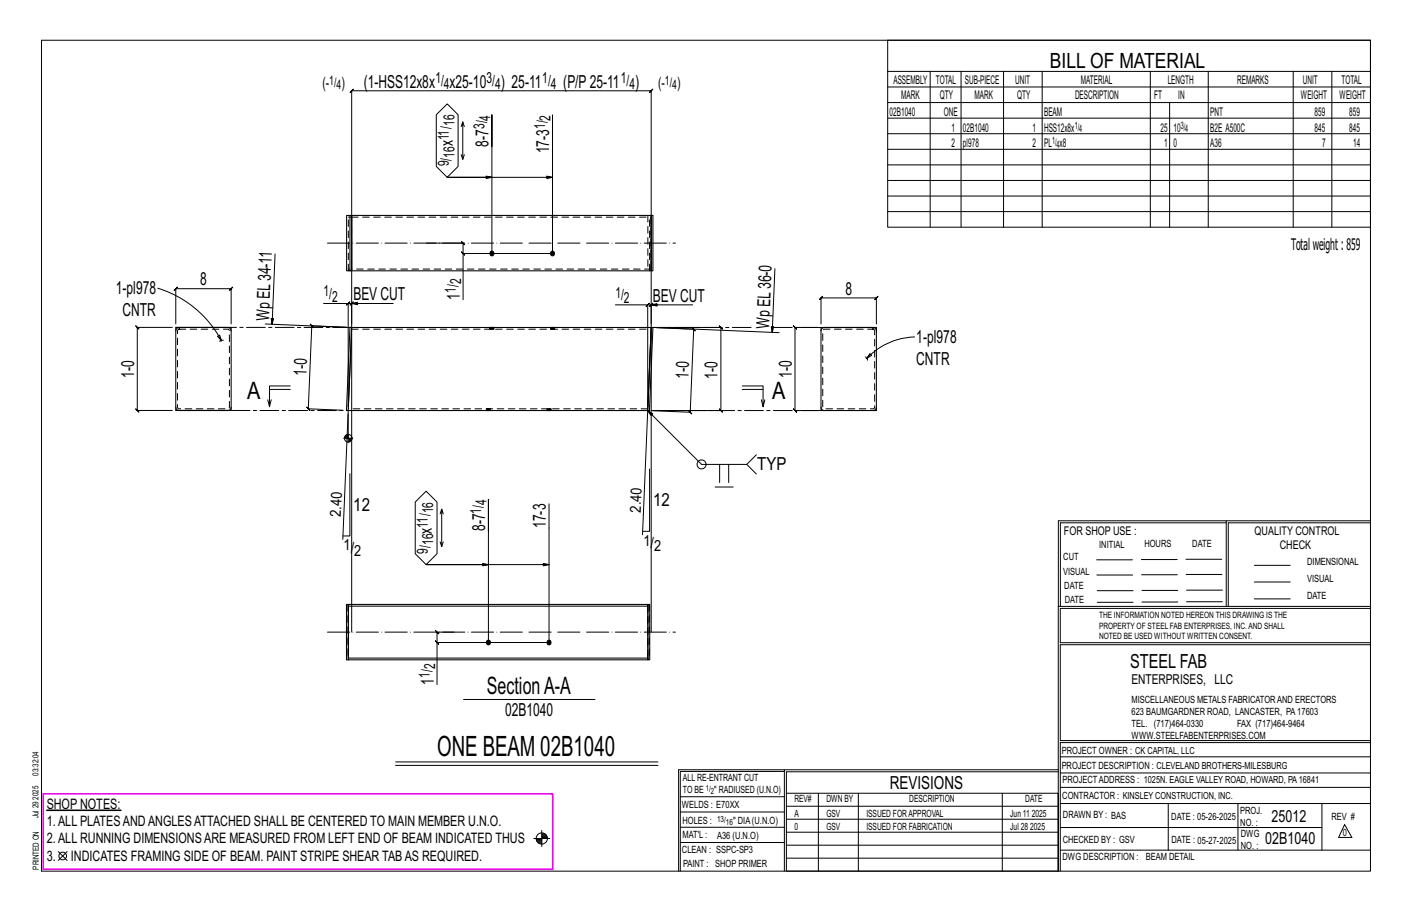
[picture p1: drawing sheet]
<svg xmlns="http://www.w3.org/2000/svg" width="432mm" height="279mm" viewBox="0 0 432 279" stroke-linecap="round" stroke-linejoin="round" font-family="sans-serif">
<g fill="#000" stroke="#000" stroke-width=".31">
<path d="M14.3 247.6h22.7v.2h-22.7z"/>
<circle cx="150.4" cy="77.5" r=".68"/>
<circle cx="168.9" cy="77.5" r=".68"/>
<circle cx="149.3" cy="196.4" r=".68"/>
<circle cx="167.8" cy="196.4" r=".68"/>
</g>
<g fill="none" stroke="#000" stroke-width=".31">
<path d="M12.7 12.3h406.4v254h-406.4zM271.5 12.3h147.6v57.2h-147.6zM133.4 35.1l3.4-3.3 3.3 3.3v15.8l-3.3 3.3-3.4-3.3zM141 38.7l.5-1.4v11.4M141.5 37.3l.5 1.4M169 35.1v42.4h-27.4v14.1M271.5 21.8h147.6M271.5 26.6h147.6M271.5 31.4h147.6M271.5 36.1h147.6M284.5 21.8v47.7M293.9 21.8v47.7"/>
<path d="M306.9 21.8v47.7M318.7 21.8v47.7M351.8 21.8v47.7M357.7 31.4v38.1M369.5 21.8v47.7M395.5 21.8v47.7M407.3 21.8v47.7M141 47.3l.5 1.4 .5-1.4M150.4 44.8v-9.7v42.4M150.4 54.2l-1.7-.4v.8l1.7-.4h-13.6h32.2l-1.8 .4v-.8l1.8 .4M271.5 40.9h147.6M271.5 45.6h147.6"/>
<path d="M271.5 50.4h147.6M271.5 55.2h147.6M271.5 59.9h147.6M84.1 77.6l-.9 21.5-.3-1.7h.8l-.5 1.7M130.4 74.3h11.2l-.5-.5 1 1-.5-.5v3.2M141.1 77l1 1zM271.5 64.7h147.6M48.2 88.1a33 33 0 0 1 19.5 16M53.8 99v-10.7l-.5 .5 1-1-.5 .5h16.9l-.5 .5 1-1-.5 .5v10.7M81.1 99l26.4 1.1M98.9 92.8h7.6v31.6M106 93.3l1-1z"/>
<path d="M106.5 92.8h1l-.5 .5 1-1-.5 .5v6.2M107.5 92.8l1.8 .4v-.8l-1.8 .4h12.7M188.2 93.2h9.9v31.2M198.1 93.2h1l-.5 .5 1-1-.5 .5v5.8M198.6 92.7l-1 1zM199.1 93.2l1.8 .4v-.8l-1.8 .4h12.7M237 82.2l-.8 19.4-.3-1.8 .7 .1-.4 1.7M251.1 99v-7.9l-.5 .5 1-1-.5 .5h16.9l-.5 .5 1-1-.5 .5v7.9M52.7 100.1h-10.7l-.5-.5 1 1-.5-.5v25.4l-.5-.5 1 1-.5-.5h10.7M66.5 102.8l.7-.4 .5 1.7zM67.7 104.1l-.6 .2M68.3 104l-.6 .1"/>
<path d="M82.4 119h6.4M88.8 118h-6.4v6.3l.5-2.1M106 100l-10.7-.4-.4-.5 .9 1-.5-.5-1 25.4-.5-.6 1 1.1-.5-.5 10.6 .4M201.3 100.1h19.2l-.5-.5 1 1-.5-.5v25.4l-.5-.5 1 1-.5-.5h-20.8l11.4 .5 .5 .5-1-1 .5 .5 1-25.4 .5 .6-.9-1.1 .4 .5-11.4-.4M227 118h6.4v6.3l.5-2.1M227 119h6.4M238.3 101.7l-39.2-1.6-2.6 63.4M250 100.1h-6.9l-.5-.5 1 1-.5-.5v25.4l-.5-.5 1 1-.5-.5h6.9M264.8 109l.2 .6M265 109.6l.3 .5M266 108.1l.5 .5-1.5 1zM279.7 103a21 21 0 0 0-14.7 6.6"/>
<path d="M81.9 122.2l.5 2.1M105.1 134h2.8M105.4 133.5v.5M105.6 133.2v.8M105.8 133v1M106.1 132.9v1.1M106.3 132.8v1.2M106.5 126.6v8.8M106.5 125.5l-1.7 39.4M106.7 134v1.1M106.9 134v1.1M107.1 134v.9"/>
<path d="M107.3 134v.8M107.5 134v.5M198.1 125.5l.9 1.5 .6-.5-1.5-1 16.4 16.5h13.9l2.9-3M232.8 122.2l.6 2.1M107 144.8v19h-2.1M127 153.5l3.3-3.4 3.3 3.4v15.8l-3.3 3.3-3.3-3.3zM135.1 155.7l-.5 1.4M135.6 157.1l-.5-1.4v11.4M167.9 154v42.4h-34.3v12.9M198.6 143.4v19h-2.1M218.7 148.9h5.5M220.1 142v5.5"/>
<path d="M222.8 142v5.5M228.4 142l2.9 2.9M375 159.8h-50.7v25.6M375 159.2h-51.3l-.1 107.1M419.1 159.2h-44.1v26.2M419.1 159.8h-43.5v25.6M134.6 165.7l.5 1.4 .5-1.4M149.4 162.4v-9.7v43.7M149.4 172.6l-1.8-.4v.8l1.8-.4h-19.1h37.6l-1.8 .4v-.8l1.8 .4M335.4 171.1h10.9M335.4 175.8h11M349 171h11"/>
<path d="M349.1 175.7h11M362.7 171h10.9M362.7 175.6h11M383.6 172.8h11M383.6 177.9h11M107.5 193.2v-165.4l-.5 .5 1-1-.5 .5h91.6l-.5 .5 1-1-.5 .5v165.4M133.1 195.9l1 1zM138.9 193.2h-5.3l-.5-.5 1 1-.5-.5v3.2M323.7 185.4h95.4M335.5 184.1h11M335.5 180.6h11M349.2 184h11"/>
<path d="M349.2 180.5h11M362.9 180.4h10.9M362.9 184h10.9M383.6 183.1h11M419.1 186h-94.9v10.5h94.9M419.1 197.1h-94.9v29.3h94.9v.6h-94.9v39.3M141.7 213.8h40.3M121 232.9h80.2M121 234h80.2M239.9 235.8h-31.9v30.5M239.9 235.3h-32.4v31M323.6 235.3h-83.7v31"/>
<path d="M323.6 235.9h-83.1v6.6M324.2 236.3h94.9M324.2 231.4h94.9M163.2 256.3h4.9M164 256.6h1.7M164.1 256.9h1.6M164.2 257.2h1.5M164.4 257.5h1.3M164.7 257.8h1M165.7 253.9v4.9M165.7 254.9h.9M165.7 255.2h1.3"/>
<path d="M165.7 256h1.7M165.7 255.7h1.6M165.7 255.5h1.5M208 252.9h31.9M208 257.5h31.9M208 243.6h31.9M208 248.2h31.9M240.5 242.5h83.1v23.8h-83.1zM240.5 258.4h83.1M240.5 254.4h83.1M240.5 250.4h83.1M240.5 246.5h83.1"/>
<path d="M250.3 242.5v23.8M262.5 242.5v23.8M306.5 242.5v23.8M324.2 253h80.1M324.2 245.6h94.9M324.2 259.9h94.9M324.2 240.7h94.9M357.3 245.6v14.3M378.6 245.6v14.3M404.3 245.6v14.3M411.2 252.1l2.2 3.9h-4zM17.8 260.3l2.7 2.7"/>
<path d="M20.5 260.3l-2.7 2.7M240.5 262.3h83.1"/>
<circle cx="106.5" cy="134" r="1.16"/>
<circle cx="214.5" cy="142" r="1.38"/>
<circle cx="165.7" cy="256.3" r="1.71"/>
<circle cx="19.2" cy="261.7" r="1.17"/>
</g>
<path d="M13.2 242.7h155.8v23h-155.8z" fill="none" stroke="#f0f" stroke-width=".5"/>
<g fill="none" stroke="#000" stroke-width=".32">
<path d="M107 65.9h.5M107.5 66.9v14.8M199.1 65.9h.6v16.9h-.6zM107 82.8h-1v-16.9h1v16.9h.5v-16.9h91.6v16.9M107.5 82.8h91.6M53.8 100.1h16.9v25.4h-16.9zM107 100.1h.5l-1 25.4h-.5zM107.5 101.2l-1 23.2M107.5 100.1h91.6M199.1 101.2l-1 23.2M199.1 100.1h.6l-1.1 25.4h-.5zM251.1 100.1h16.9v25.4h-16.9z"/>
<path d="M251.1 100.1h16.9M252.1 100.1h14.8M53.8 125.5h16.9M54.7 125.5h15M70.7 125.5h.1M106.5 125.5h91.6M106 184.8h.6v16.9h-.6zM106 184.8v16.9M106.6 184.8h91.6v.5h-91.6zM198.2 184.8h.5v16.9h-.5zM106.6 201.2h91.6v.5h-91.6z"/>
</g>
<g fill="none" stroke="#000" stroke-width=".31" stroke-dasharray="2 1.4">
<path d="M106.5 66.4h1v.5M107.5 65.9v16.4h-1M107.5 66.4h91.6M198.1 65.9v16.9M199.1 66.4v15.8M199.1 66.9h.1M106.5 82.8v-16.9M107.5 81.7v1.1M198.7 82.8v-16.9M199.1 82.2l-91.6 .1M53.8 100.1h16.9M54.8 100.1a1.06 1.06 0 0 0-1 1.1"/>
<path d="M70.7 101.2a1.06 1.06 0 0 0-1.1-1.1h-14.8v.5h14.8l.5 .4 .1 23.4-.2 .4-.4 .2h-14.8l-.5-.4v-23.4l.1-.4 .4-.2v-.5M107.5 100.6h91.6M149.8 100.1l.1 .5zM149.9 100.1h.1M150.2 100.1h-.2l-.1 .5M150.2 100.6h.2v-.5h-.2v.5h-.2M150.4 100.1h.3v.5h-.3M150.7 100.1h.1v.5h-.1M150.8 100.1v.5M151 100.1v.5M168.4 100.1v.5zM168.4 100.1h.1"/>
<path d="M168.7 100.1h-.2l-.1 .5M168.7 100.6h.3v-.5h-.3v.5h-.2M169 100.1h.2v.5h-.2M169.2 100.1h.2v.5h-.2M169.4 100.1v.5M169.5 100.1v.5M251.8 100.8l15.1-.2 .5 .4 .1 23.4-.4 .5-15 .1-.5-.4v-23.4zM252.1 100.1a1.06 1.06 0 0 0-1 1.1M266.9 100.6v-.5M268 101.2a1.06 1.06 0 0 0-1.1-1.1v.5M53.8 124.4a1.03 1.03 0 0 0 .9 1.1M69.7 125.5a1.03 1.03 0 0 0 1-1.1"/>
<path d="M148.8 125.5v-.5M148.9 125.5v-.5M149.1 125.5h-.2v-.5h.2M149.4 125.5h-.3v-.5h.3M149.6 125.5h.2l.1-.5M149.6 125h-.2v.5h.2v-.5h.2M149.9 125l.1 .5zM149.9 125.5h-.1M167.3 125.5v-.5M167.5 125.5v-.5M167.7 125.5h-.2v-.5h.2M167.9 125.5h-.2v-.5h.2"/>
<path d="M168.1 125.5h.2l.1-.5M168.1 125h-.2v.5h.2v-.5h.2M168.4 125l.1 .5zM168.4 125.5h-.1M198.1 125h-91.6M251.1 124.4a1.06 1.06 0 0 0 1 1.1M266.9 125.5a1.06 1.06 0 0 0 1.1-1.1M268 125.5h-16.9M106.5 184.8v16.9M198.1 185.8v15.9M198.1 184.8v16.9M198.1 184.8v1"/>
<path d="M198.6 184.8v16.9M106.5 200.6l.1-15.3M106.6 201.2l-.1-.6M198.1 200.6v-15.3M198.1 201.2v-.6"/>
</g>
<path d="M100.1 74.3h106.4M100.1 193.2h106.4" fill="none" stroke="#000" stroke-width=".31" stroke-dasharray="6.8 1 0 1"/>
<path d="M107.5 100.1h-36.8M229.7 100.1h-30.6M251.1 100.1h-14.9M70.7 125.5h35.8M251.1 125.5h-53" fill="none" stroke="#000" stroke-width=".31" stroke-dasharray="5.8 1 1 1"/>
<text font-size="8.6" x="133.7" y="231">ONE BEAM 02B1040</text>
<g font-size="7.3">
<text x="75.5" y="121.9">A</text>
<text x="236.1" y="121.9">A</text>
<text x="148.9" y="212.1">SectionA-A</text>
</g>
<text font-size="6.4" x="321.1" y="20.7">BILL OF MATERIAL</text>
<text font-size="5.9" x="345.6" y="204.1">STEEL FAB</text>
<g font-size="5.5">
<text x="111.2" y="26.8">(1-HSS12x8x</text>
<text x="137.5" y="26.8">x25-10</text>
<text x="153.1" y="26.8">) 25-11</text>
<text x="172.3" y="26.8">(P/P25-11</text>
<text x="194.2" y="26.8">)</text>
<text x="138.5" y="44.8" transform="rotate(-90 138.5 44.8)">x</text>
<text x="149.4" y="44.8" transform="rotate(-90 149.4 44.8)">8-7</text>
<text x="168" y="46.8" transform="rotate(-90 168 46.8)">17-3</text>
<text x="61.2" y="87.3">8</text>
<text x="35.4" y="90">1-pl978</text>
<text x="108.1" y="91.8">BEV CUT</text>
<text x="140.6" y="91.6" transform="rotate(-90 140.6 91.6)">1</text>
<text x="199.7" y="92.2">BEV CUT</text>
<text x="258.5" y="90.1">8</text>
<text x="37.5" y="96.5">CNTR</text>
<text x="82.3" y="98" transform="rotate(-88 82.3 98)">WpEL34-11</text>
<text x="235.2" y="100.5" transform="rotate(-88 235.2 100.5)">WpEL36-0</text>
<text x="280.2" y="104.9">1-pl978</text>
<text x="280.2" y="111.4">CNTR</text>
<text x="41" y="115.4" transform="rotate(-90 41 115.4)">1-0</text>
<text x="93.7" y="114.9" transform="rotate(-88 93.7 114.9)">1-0</text>
<text x="210.5" y="115.8" transform="rotate(-88 210.5 115.8)">1-0</text>
<text x="219.5" y="115.7" transform="rotate(-90 219.5 115.7)">1-0</text>
<text x="242.1" y="115.5" transform="rotate(-90 242.1 115.5)">1-0</text>
<text x="231.6" y="143.7">TYP</text>
<text x="199.7" y="154.7">12</text>
<text x="108.1" y="156.1">12</text>
<text x="166.9" y="161.4" transform="rotate(-90 166.9 161.4)">17-3</text>
<text x="132.1" y="163.2" transform="rotate(-90 132.1 163.2)">x</text>
<text x="148.4" y="162.4" transform="rotate(-90 148.4 162.4)">8-7</text>
<text x="132.7" y="209.3" transform="rotate(-90 132.7 209.3)">1</text>
<text x="154.5" y="218.8">02B1040</text>
<text x="272.2" y="241.1">REVISIONS</text>
</g>
<g font-size="5.1">
<text x="388.9" y="251.3">25012</text>
<text x="386.9" y="258.1">02B1040</text>
</g>
<text font-size="4.9" x="394.8" y="76.4">Totalweight : 859</text>
<g font-size="4.7">
<text x="98.6" y="26.9">(-</text>
<text x="104.4" y="26.9">)</text>
<text x="133.2" y="25.5">1/</text>
<text x="135.8" y="27.2">4</text>
<text x="148.8" y="25.5">3/</text>
<text x="151.4" y="27.2">4</text>
<text x="165.8" y="25.5">1/</text>
<text x="168.5" y="27.2">4</text>
<text x="189.9" y="25.5">1/</text>
<text x="192.5" y="27.2">4</text>
<text x="201.3" y="26.9">(-</text>
<text x="207" y="26.9">)</text>
<text x="138.9" y="38.6" transform="rotate(-90 138.9 38.6)">16</text>
<text x="148.2" y="39.5" transform="rotate(-90 148.2 39.5)">3/</text>
<text x="149.8" y="36.8" transform="rotate(-90 149.8 36.8)">4</text>
<text x="166.7" y="39.5" transform="rotate(-90 166.7 39.5)">1/</text>
<text x="168.4" y="36.8" transform="rotate(-90 168.4 36.8)">2</text>
<text x="137.3" y="42.9" transform="rotate(-90 137.3 42.9)">11/</text>
<text x="137.3" y="50.9" transform="rotate(-90 137.3 50.9)">9/</text>
<text x="138.9" y="48.3" transform="rotate(-90 138.9 48.3)">16</text>
<text x="139.4" y="89.6" transform="rotate(-90 139.4 89.6)">1/</text>
<text x="141" y="87" transform="rotate(-90 141 87)">2</text>
<text x="98.9" y="90.5">1/</text>
<text x="101.6" y="92.2">2</text>
<text x="188.2" y="91">1/</text>
<text x="190.8" y="92.6">2</text>
<text x="148.8" y="154.4" transform="rotate(-90 148.8 154.4)">4</text>
<text x="104.3" y="158.1" transform="rotate(-88 104.3 158.1)">2.40</text>
<text x="130.8" y="161.3" transform="rotate(-90 130.8 161.3)">11/</text>
<text x="132.5" y="157" transform="rotate(-90 132.5 157)">16</text>
<text x="147.1" y="157.1" transform="rotate(-90 147.1 157.1)">1/</text>
<text x="195.9" y="156.7" transform="rotate(-88 195.9 156.7)">2.40</text>
<text x="132.5" y="166.6" transform="rotate(-90 132.5 166.6)">16</text>
<text x="196.7" y="166.8">1/</text>
<text x="105.1" y="168.2">1/</text>
<text x="108.4" y="169.9">2</text>
<text x="130.8" y="169.3" transform="rotate(-90 130.8 169.3)">9/</text>
<text x="200" y="168.4">2</text>
<text x="131.4" y="207.2" transform="rotate(-90 131.4 207.2)">1/</text>
<text x="133.1" y="204.6" transform="rotate(-90 133.1 204.6)">2</text>
</g>
<g font-size="4.4">
<text x="14.3" y="247.4">SHOP NOTES:</text>
<text x="14.3" y="257.8">2.ALL RUNNING DIMENSIONSARE MEASURED FROM LEFT END OF BEAM INDICATED THUS</text>
<text x="14.3" y="252.6">1.ALL PLATESANDANGLESATTACHED SHALL BE CENTERED TO MAIN MEMBER U.N.O.</text>
<text x="14.3" y="263.1">3.</text>
<text x="21.7" y="263.1">INDICATES FRAMING SIDE OF BEAM. PAINT STRIPE SHEAR TABAS REQUIRED.</text>
</g>
<text font-size="4.2" x="346" y="209.1">ENTERPRISES, LLC</text>
<g font-size="4">
<text x="100.7" y="25.9">1/</text>
<text x="102.9" y="27.3">4</text>
<text x="203.3" y="25.9">1/</text>
<text x="205.6" y="27.3">4</text>
</g>
<g font-size="3.7">
<text x="273.2" y="25.6">ASSEMBLY</text>
<text x="286.2" y="25.6">TOTAL</text>
<text x="295.1" y="25.6">SUB-PIECE</text>
<text x="310.4" y="25.6">UNIT</text>
<text x="330.5" y="25.6">MATERIAL</text>
<text x="357.1" y="25.6">LENGTH</text>
<text x="378.3" y="25.6">REMARKS</text>
<text x="398.4" y="25.6">UNIT</text>
<text x="410.2" y="25.6">TOTAL</text>
<text x="272.1" y="35.5">02B1040</text>
<text x="275.6" y="30.4">MARK</text>
<text x="287.4" y="30.4">QTY</text>
<text x="288.6" y="35.5">ONE</text>
<text x="298" y="30.4">MARK</text>
<text x="311" y="30.4">QTY</text>
<text x="319.3" y="35.5">BEAM</text>
<text x="328.7" y="30.4">DESCRIPTION</text>
<text x="353" y="30.4">FT</text>
<text x="360.3" y="30.4">IN</text>
<text x="370.1" y="35.5">PNT</text>
<text x="397.8" y="30.4">WEIGHT</text>
<text x="402" y="35.5">859</text>
<text x="409.6" y="30.4">WEIGHT</text>
<text x="412.6" y="35.5">859</text>
<text x="290.9" y="40.2">1</text>
<text x="294.5" y="40.2">02B1040</text>
<text x="315.8" y="40.2">1</text>
<text x="319.3" y="40.2">HSS12x8x</text>
<text x="354.9" y="40.2">25</text>
<text x="358.9" y="40.2">10</text>
<text x="370.1" y="40.2">B2E A500C</text>
<text x="402" y="40.2">845</text>
<text x="412.6" y="40.2">845</text>
<text x="290.9" y="45">2</text>
<text x="294.5" y="45">pl978</text>
<text x="315.8" y="45">2</text>
<text x="319.3" y="45">PL x8</text>
<text x="356" y="45">1</text>
<text x="358.9" y="45">0</text>
<text x="370.1" y="45">A36</text>
<text x="404.3" y="45">7</text>
<text x="413.8" y="45">14</text>
<text x="325.3" y="163.4">FOR SHOP USE :</text>
<text x="383.7" y="163.4">QUALITY CONTROL</text>
<text x="391.4" y="167.8">CHECK</text>
</g>
<g font-size="3.1">
<text x="328.6" y="39.4">1/</text>
<text x="330" y="40.5">4</text>
<text x="361.1" y="39.4">3/</text>
<text x="362.5" y="40.5">4</text>
<text x="321.7" y="44.1">1/</text>
<text x="323.1" y="45.3">4</text>
<text x="336.2" y="167.4">INITIAL</text>
<text x="350" y="167.1">HOURS</text>
<text x="364.6" y="167.2">DATE</text>
<text x="325.2" y="171.3">CUT</text>
<text x="399.8" y="172.8">DIMENSIONAL</text>
<text x="325.1" y="175.8">VISUAL</text>
<text x="399.8" y="177.9">VISUAL</text>
<text x="325.5" y="180">DATE</text>
<text x="325.7" y="184.4">DATE</text>
<text x="399.8" y="183.1">DATE</text>
<text x="346" y="215">MISCELLANEOUS METALS FABRICATORAND ERECTORS</text>
<text x="346" y="218.6">623 BAUMGARDNER ROAD, LANCASTER, PA17603</text>
<text x="346" y="225.8">WWW.STEELFABENTERPRISES.COM</text>
<text x="346" y="222.2">TEL. (717)464-0330</text>
<text x="378.3" y="222.2">FAX (717)464-9464</text>
<text x="324.7" y="230.5">PROJECT OWNER : CK CAPITAL, LLC</text>
<text x="208.8" y="238.8">ALL RE-ENTRANT CUT</text>
<text x="324.7" y="235.1">PROJECT DESCRIPTION : CLEVELAND BROTHERS-MILESBURG</text>
<text x="324.9" y="239.5">PROJECTADDRESS : 1025N. EAGLE VALLEY ROAD, HOWARD, PA16841</text>
<text x="208.8" y="242.5">TO BE</text>
<text x="218.4" y="242.5">&quot; RADIUSED (U.N.O)</text>
<text x="242.9" y="245.3">REV#</text>
<text x="252.7" y="245.3">DWN BY</text>
<text x="278.1" y="245.3">DESCRIPTION</text>
<text x="313.5" y="245.3">DATE</text>
<text x="324.9" y="244.2">CONTRACTOR : KINSLEY CONSTRUCTION, INC.</text>
<text x="208.5" y="247">WELDS : E70XX</text>
<text x="208.7" y="251.7">HOLES :</text>
<text x="224.2" y="251.8">&quot; DIA(U.N.O)</text>
<text x="242.9" y="249.9">A</text>
<text x="252.7" y="249.9">GSV</text>
<text x="264.9" y="249.9">ISSUED FORAPPROVAL</text>
<text x="309" y="249.9">Jun 11</text>
<text x="315.5" y="249.9">2025</text>
<text x="325.1" y="250">DRAWN BY : BAS</text>
<text x="358.2" y="250.5">DATE : 05-26-2025</text>
<text x="379.3" y="248.9">PROJ.</text>
<text x="407.2" y="250.5">REV #</text>
<text x="208.7" y="256.3">MAT'L :</text>
<text x="219.3" y="256.4">A36 (U.N.O)</text>
<text x="242.9" y="253.8">0</text>
<text x="252.7" y="253.8">GSV</text>
<text x="264.9" y="253.8">ISSUED FOR FABRICATION</text>
<text x="309" y="253.8">Jul 28</text>
<text x="315" y="253.8">2025</text>
<text x="325" y="257.6">CHECKED BY : GSV</text>
<text x="358.3" y="257.7">DATE : 05-27-2025</text>
<text x="379.3" y="252.5">NO. :</text>
<text x="379.5" y="255.9">DWG</text>
<text x="410.6" y="255.5">0</text>
<text x="208.6" y="260.7">CLEAN : SSPC-SP3</text>
<text x="324.9" y="262.9">DWG DESCRIPTION :</text>
<text x="350.4" y="263">BEAM DETAIL</text>
<text x="379.5" y="259.5">NO. :</text>
<text x="208.9" y="265">PAINT : SHOP PRIMER</text>
</g>
<g font-size="2.7">
<text x="336.1" y="189">THE INFORMATION NOTED HEREON THIS DRAWING IS THE</text>
<text x="336.1" y="195.4">NOTED BE USED WITHOUT WRITTEN CONSENT.</text>
<text x="336.1" y="192.2">PROPERTY OF STEEL FAB ENTERPRISES, INC.AND SHALL</text>
</g>
<g font-size="2.6">
<text x="215.9" y="241.8">1/</text>
<text x="217.4" y="242.7">2</text>
<text x="219.3" y="251.1">13/</text>
<text x="222" y="252.1">16</text>
</g>
<g font-size="2.5">
<text x="11.7" y="237.1" transform="rotate(-90 11.7 237.1)">03:32:04</text>
<text x="11.8" y="244.4" transform="rotate(-90 11.8 244.4)">2025</text>
<text x="11.8" y="250.1" transform="rotate(-90 11.8 250.1)">Jul 29</text>
<text x="11.9" y="265.8" transform="rotate(-90 11.9 265.8)">PRINTED ON</text>
</g>
</svg>
